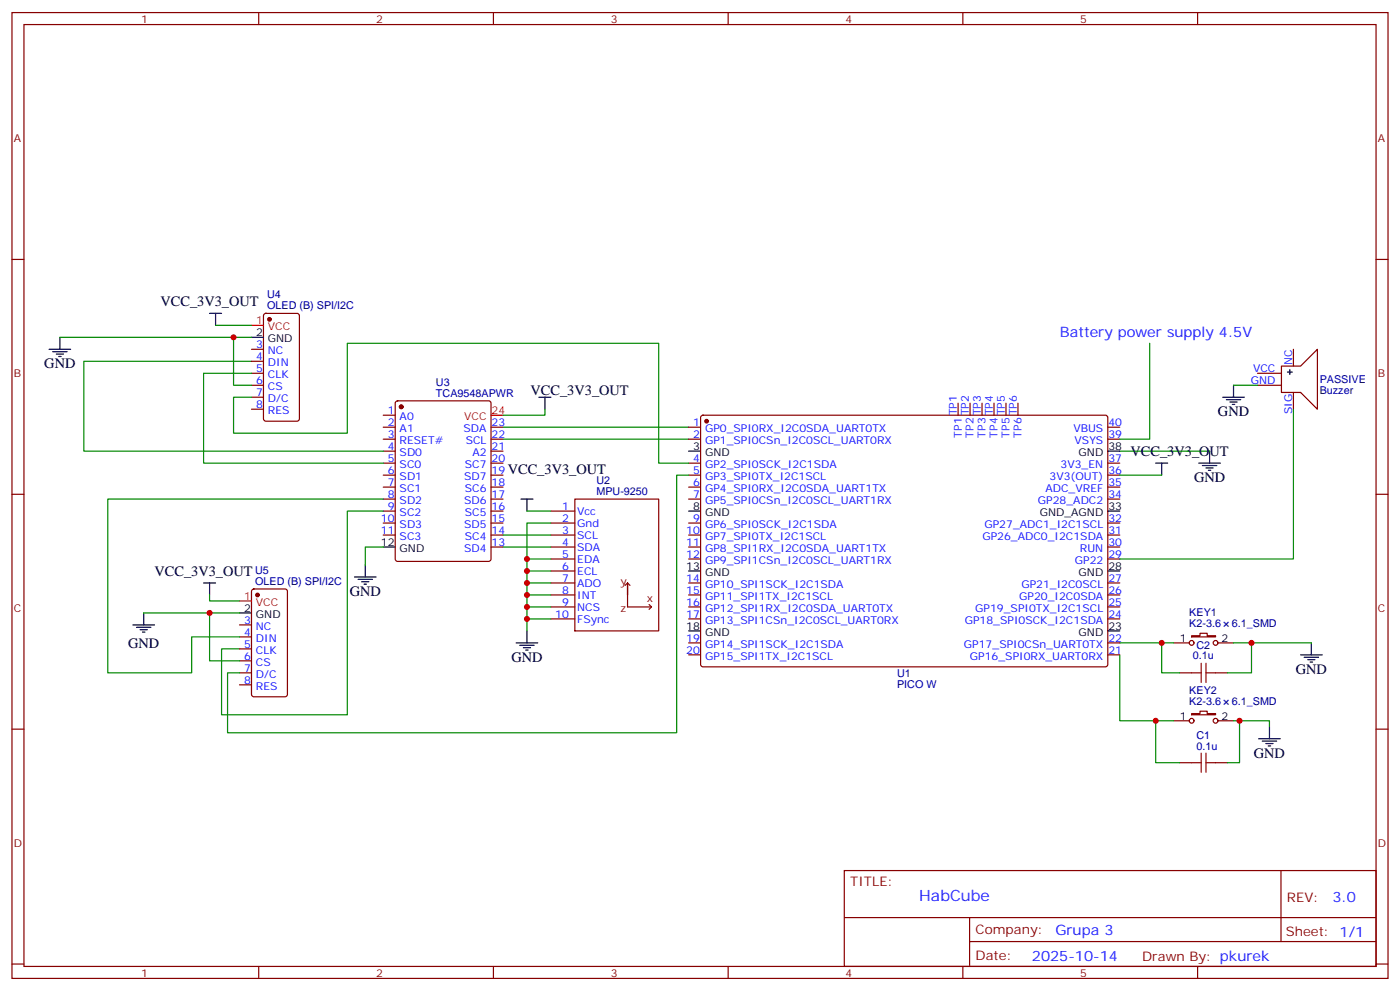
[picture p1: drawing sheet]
<svg xmlns="http://www.w3.org/2000/svg" width="412mm" height="292mm" viewBox="0 0 412 292" stroke-linecap="round" stroke-linejoin="round" font-family="sans-serif">
<g fill="none" stroke="#870000" stroke-width=".35">
<path d="M3.5 3.7h405.4v284.3h-405.4zM7.1 7.2h398.2v277.3h-398.2zM76.2 3.7v3.5M145.3 3.7v3.5M214.5 3.7v3.5M283.6 3.7v3.5M352.8 3.7v3.5M3.5 76.4h3.6M405.3 76.4h3.6M77.8 92.5l.5-.2h9.2l.6 .4 .1 30.6-.5 .6-9.4 .1-.6-.5-.1-30.5zM74.1 109.9h3.5M74.1 113.4h3.5"/>
<path d="M74.1 102.8h3.5M74.1 106.4h3.5M74.1 116.9h3.5M116.7 118.2l.4-.2h26.8l.7 .4v46.2l-.4 .6-27.1 .1-.6-.5-.1-46.1zM282.2 118.7v3.5M285.8 118.7v3.5M289.3 118.7v3.5M292.8 118.7v3.5M296.3 118.7v3.5M299.9 118.7v3.5M370.4 109.9h7.1M370.4 113.4h7.1"/>
<path d="M377.5 107.8h5.6l5-5v17.7l-5-5h-5.6zM381 102.8v5M381 115.5v5M74.1 120.5h3.5M112.9 122.2h3.5M112.9 125.8h3.5M112.9 129.3h3.5M112.9 132.8h3.5M112.9 136.3h3.5M112.9 139.9h3.5M144.6 125.8h3.6M144.6 129.3h3.6"/>
<path d="M144.6 132.8h3.6M144.6 136.3h3.6M144.6 139.9h3.6M202.8 125.8h3.6M202.8 129.3h3.6M202.8 136.3h3.6M202.8 139.9h3.6M206.6 122.4l.5-.2 118.8 .1 .4 .6v73l-.7 .4h-118.8l-.4-.7v-72.7zM326.3 125.8h3.5M326.3 129.3h3.5M326.3 136.3h3.5M326.3 139.9h3.5"/>
<path d="M3.5 145.5h3.6M112.9 150.5h3.5M112.9 154h3.5M112.9 157.5h3.5M112.9 143.4h3.5M112.9 146.9h3.5M144.6 150.5h3.6M144.6 154h3.6M144.6 157.5h3.6M144.6 143.4h3.6M144.6 146.9h3.6M162.3 150.5h7"/>
<path d="M162.3 154h7M162.3 157.5h7M169.3 146.9h24.7v38.8h-24.7zM202.8 154h3.6M202.8 157.5h3.6M202.8 143.4h3.6M202.8 146.9h3.6M326.3 154h3.5M326.3 157.5h3.5M326.3 143.4h3.5M326.3 146.9h3.5M405.3 145.5h3.6"/>
<path d="M74.3 173.6l.5-.2h9.2l.6 .4 .1 30.6-.5 .7h-9.4l-.7-.4v-30.6zM144.6 161h3.6M162.3 161h7M162.3 164.6h7M162.3 168.1h7M162.3 171.6h7M162.3 175.2h7M162.3 178.7h7M184.1 172.3l.8-.7 .7 .7M184.9 175.2v-3.6v7.1h7M191.2 178l.7 .7M191.9 178.7l-.7 .7"/>
<path d="M202.8 161h3.6M202.8 164.6h3.6M202.8 171.6h3.6M202.8 175.2h3.6M202.8 178.7h3.6M326.3 161h3.5M326.3 164.6h3.5M326.3 171.6h3.5M326.3 175.2h3.5M326.3 178.7h3.5M70.6 198.1h3.5M70.6 184h3.5"/>
<path d="M70.6 187.5h3.5M70.6 191h3.5M70.6 194.6h3.5M162.3 182.2h7M202.8 182.2h3.6M202.8 189.3h3.6M202.8 192.8h3.6M326.3 182.2h3.5M326.3 189.3h3.5M326.3 192.8h3.5M345.7 189.3h4.6M347.5 198.1h3.5"/>
<path d="M351 187.1h2.5v-.7h2.1v.7h2.5v.4h-7.1zM358.1 198.1h3.5M358.8 189.3h4.6M3.5 214.7h3.6M70.6 201.6h3.5M345.7 212.2h4.6M351 210.1h2.5v-.7h2.1v.7h2.5v.3h-7.1zM358.8 212.2h4.6M405.3 214.7h3.6M347.5 224.5h3.5M358.1 224.5h3.5M248.7 256.3h156.6v28.2h-156.6z"/>
<path d="M377.3 256.3v20.9M248.7 270.1h156.5M285.6 277.2h119.6M285.6 270.1v14.2M3.5 283.8h3.6M76.2 284.5v3.5M145.3 284.5v3.5M214.5 284.5v3.5M283.6 284.5v3.5M352.8 284.5v3.5M405.3 283.8h3.6"/>
<circle cx="351" cy="189.3" r=".71"/>
<circle cx="358.1" cy="189.3" r=".71"/>
<circle cx="351" cy="212.2" r=".71"/>
<circle cx="358.1" cy="212.2" r=".71"/>
</g>
<g fill="#870000" stroke="#870000" stroke-width=".35">
<circle cx="118.2" cy="119.8" r=".53"/>
<circle cx="79.4" cy="94" r=".53"/>
<circle cx="75.8" cy="175.2" r=".53"/>
<circle cx="208.1" cy="124" r=".53"/>
</g>
<g fill="none" stroke="#000" stroke-width=".35">
<path d="M17.6 99.3v3.5M61.7 92.3h3.6M63.5 92.3v3.5M74.1 99.3h3.5M14.5 102.8h6.3M15.5 103.5h4.3M16.6 104.2h2.1M17.3 105h.7M158.7 116.9h3.6M160.5 116.9v3.6M360.2 116.9h6.3M361.2 117.7h4.3"/>
<path d="M362.3 118.4h2.1M363 119.1h.7M363.4 113.4v3.5M379.2 109.5h1.4M379.9 108.8v1.4M202.8 132.8h3.6M326.3 132.8h3.5M340.4 136.3h3.6M342.2 136.3v3.6M353.1 136.3h6.4M354.2 137.1h4.2M355.2 137.8h2.2"/>
<path d="M356 138.5h.7M356.3 132.8v3.5M153.5 146.9h3.5M155.2 146.9v3.6M202.8 150.5h3.6M326.3 150.5h3.5M60 171.6h3.5M61.7 171.6v3.6M104.4 169.9h6.4M105.5 170.6h4.2M106.5 171.3h2.2M107.2 172h.7"/>
<path d="M107.6 166.3v3.6M112.9 161h3.5M202.8 168.1h3.6M326.3 168.1h3.5M39.2 184h6.3M40.2 184.7h4.2M41.3 185.4h2.1M42 186.1h.7M42.3 180.4v3.6M70.6 180.4h3.5M152 189.3h6.4M153.1 190h4.2"/>
<path d="M154.2 190.7h2.1M154.9 191.4h.7M155.2 185.7v3.6M202.8 185.7h3.6M326.3 185.7h3.5M383.1 192.8h6.4M384.2 193.5h4.2M385.2 194.2h2.1M385.9 194.9h.7M386.3 189.3v3.5M370.8 217.5h6.3M371.8 218.2h4.3"/>
<path d="M372.9 218.9h2.1M373.6 219.6h.7M373.9 214v3.5"/>
</g>
<path d="M74.1 95.8h3.5M144.6 122.2h3.6M70.6 176.9h3.5" fill="none" stroke="#f00" stroke-width=".35"/>
<g fill="none" stroke="#008700" stroke-width=".35">
<path d="M17.6 99.3h56.5M63.5 95.8h10.6M68.8 99.3v14.1h5.3M74.1 106.4h-49.4v26.4h88.2M74.1 109.9h-14.1v26.4h52.9M74.1 116.9h-5.3v10.6h33.5v-26.4h91.7v35.2h8.8M338.7 101.1v28.2h-8.9M363.4 113.4h7M148.2 125.8h54.6M148.2 129.3h54.6M160.5 120.5v1.7h-12.3M202.8 139.9h-3.5v75.8h-132.3v-17.6h3.6"/>
<path d="M329.8 132.8h26.5M329.8 139.9h12.4M381 120.5v44.1h-51.2M112.9 150.5h-10.6v59.9h-37v-19.4h5.3M112.9 146.9h-81.2v51.2h24.7v-10.6h14.2M148.2 157.5h14.1M155.2 150.5h7.1M162.3 154h-7.1v31.7M61.7 175.2v1.7h8.9M112.9 161h-5.3v5.3M148.2 161h14.1M155.2 171.6h7.1"/>
<path d="M155.2 175.2h7.1M155.2 178.7h7.1M155.2 164.6h7.1M155.2 168.1h7.1M42.3 180.4h28.3M61.7 180.4v14.2h8.9M155.2 182.2h7.1M329.8 192.8v19.4h15.9M329.8 189.3h15.9M342.2 189.3v8.8h5.3M363.4 189.3h22.9M368.7 189.3v8.8h-7.1"/>
<path d="M340.4 212.2v12.3h7.1M363.4 212.2h10.5v1.8M365.1 212.2v12.3h-3.5"/>
</g>
<path d="M351 198.1h2.8M353.8 195.3v5.6M355.2 195.3v5.6M355.2 198.1h2.9M351 224.5h2.8M353.8 221.7v5.7M355.2 224.5h2.9M355.2 221.7v5.7" fill="none" stroke="#a10000" stroke-width=".35"/>
<g fill="#c00">
<circle cx="342.2" cy="189.3" r=".88"/>
<circle cx="368.7" cy="189.3" r=".88"/>
<circle cx="68.8" cy="99.3" r=".88"/>
<circle cx="61.7" cy="180.4" r=".88"/>
<circle cx="155.2" cy="171.6" r=".88"/>
<circle cx="155.2" cy="175.2" r=".88"/>
<circle cx="155.2" cy="182.2" r=".88"/>
<circle cx="155.2" cy="178.7" r=".88"/>
<circle cx="365.1" cy="212.2" r=".88"/>
<circle cx="340.4" cy="212.2" r=".88"/>
<circle cx="155.2" cy="164.6" r=".88"/>
<circle cx="155.2" cy="168.1" r=".88"/>
</g>
<text font-size="4.6" fill="#00f" x="270.8" y="265.3">HabCube</text>
<g font-size="4.2">
<text x="47.3" y="90.2">VCC_3V3_OUT</text>
<text x="13.1" y="108.5">GND</text>
<text x="156.3" y="116.2">VCC_3V3_OUT</text>
<text x="358.8" y="122.6">GND</text>
<text x="333" y="134.3">VCC_3V3_OUT</text>
<text x="149.6" y="139.6">VCC_3V3_OUT</text>
<text x="351.7" y="142">GND</text>
<text x="45.5" y="169.6">VCC_3V3_OUT</text>
<text x="103" y="175.5">GND</text>
<text x="37.7" y="190.7">GND</text>
<text x="150.6" y="194.9">GND</text>
<text x="381.7" y="198.4">GND</text>
<text x="369.4" y="223.1">GND</text>
</g>
<g font-size="4.2" fill="#00f">
<text x="312.2" y="99.3">Battery power supply 4.5V</text>
<text x="392.5" y="265.6">3.0</text>
<text x="310.9" y="275.1">Grupa 3</text>
<text x="304" y="282.9">2025-10-14</text>
</g>
<g font-size="3.9" fill="#800">
<text x="250.5" y="260.9">TITLE:</text>
<text x="379.1" y="265.6">REV:</text>
<text x="287.4" y="275.1">Company:</text>
<text x="378.7" y="275.7">Sheet: 1/1</text>
<text x="287.4" y="282.8">Date:</text>
<text x="336.4" y="282.8">Drawn By: pkurek</text>
</g>
<g font-size="3.2" fill="#800">
<text x="41.6" y="6.7">1</text>
<text x="110.8" y="6.7">2</text>
<text x="179.9" y="6.7">3</text>
<text x="249.1" y="6.7">4</text>
<text x="318.2" y="6.7">5</text>
<text x="4.1" y="41.8">A</text>
<text x="405.9" y="41.8">A</text>
<text x="4.1" y="110.9">B</text>
<text x="405.9" y="110.9">B</text>
<text x="182.7" y="172.3">y</text>
<text x="190.5" y="177.3">x</text>
<text x="4.1" y="180.1">C</text>
<text x="182.7" y="180.1">z</text>
<text x="405.9" y="180.1">C</text>
<text x="4.1" y="249.2">D</text>
<text x="405.9" y="249.2">D</text>
<text x="41.6" y="287.5">1</text>
<text x="110.8" y="287.5">2</text>
<text x="179.9" y="287.5">3</text>
<text x="249.1" y="287.5">4</text>
<text x="318.2" y="287.5">5</text>
</g>
<g font-size="3.2" fill="#000080">
<text x="78.7" y="87.9">U4</text>
<text x="78.7" y="91.1">OLED (B) SPI/I2C</text>
<text x="128.4" y="113.8">U3</text>
<text x="388.8" y="112.8">PASSIVE</text>
<text x="128.4" y="116.9">TCA9548APWR</text>
<text x="388.8" y="116">Buzzer</text>
<text x="175.7" y="142.5">U2</text>
<text x="175.7" y="145.7">MPU-9250</text>
<text x="75.2" y="172.2">OLED (B) SPI/I2C</text>
<text x="75.2" y="169">U5</text>
<text x="350.3" y="184.5">K2-3.6</text>
<text x="350.3" y="181.3">KEY1</text>
<text x="362.9" y="184.5">6.1_SMD</text>
<text x="352.4" y="191.1">C2</text>
<text x="351.3" y="193.9">0.1u</text>
<text x="264.2" y="202.6">PICO W</text>
<text x="264.2" y="199.4">U1</text>
<text x="350.3" y="207.4">K2-3.6</text>
<text x="350.3" y="204.3">KEY2</text>
<text x="362.9" y="207.4">6.1_SMD</text>
<text x="352.4" y="220.7">0.1u</text>
<text x="352.4" y="217.6">C1</text>
</g>
<g font-size="3.2" fill="#f00">
<text x="75.4" y="95.4">1</text>
<text x="78.9" y="97.2">VCC</text>
<text x="136.7" y="123.6">VCC</text>
<text x="144.8" y="121.9">24</text>
<text x="71.9" y="176.6">1</text>
<text x="75.4" y="178.3">VCC</text>
</g>
<g font-size="3.2">
<text x="75.4" y="99">2</text>
<text x="78.9" y="100.7">GND</text>
<text x="204.2" y="132.5">3</text>
<text x="207.7" y="134.2">GND</text>
<text x="317.7" y="134.2">GND</text>
<text x="326.5" y="132.5">38</text>
<text x="204.2" y="150.1">8</text>
<text x="207.7" y="151.9">GND</text>
<text x="306.3" y="151.9">GND_AGND</text>
<text x="326.5" y="150.1">33</text>
<text x="112.2" y="160.7">12</text>
<text x="117.7" y="162.5">GND</text>
<text x="202.2" y="167.7">13</text>
<text x="326.5" y="167.7">28</text>
<text x="207.7" y="169.5">GND</text>
<text x="317.7" y="169.5">GND</text>
<text x="71.9" y="180.1">2</text>
<text x="75.4" y="181.9">GND</text>
<text x="202.2" y="185.4">18</text>
<text x="326.5" y="185.4">23</text>
<text x="207.7" y="187.1">GND</text>
<text x="317.7" y="187.1">GND</text>
<text x="347.6" y="188.9">1</text>
<text x="359.8" y="188.9">2</text>
<text x="347.6" y="211.8">1</text>
<text x="359.8" y="211.8">2</text>
</g>
<g font-size="3.2" fill="#00f">
<text x="75.4" y="102.5">3</text>
<text x="75.4" y="106">4</text>
<text x="78.9" y="104.2">NC</text>
<text x="78.9" y="107.8">DIN</text>
<text x="380.6" y="107.4" transform="rotate(-90 380.6 107.4)">NC</text>
<text x="75.4" y="109.5">5</text>
<text x="75.4" y="113.1">6</text>
<text x="78.9" y="111.3">CLK</text>
<text x="368.4" y="113.1">GND</text>
<text x="369.1" y="109.5">VCC</text>
<text x="75.4" y="116.6">7</text>
<text x="78.9" y="114.8">CS</text>
<text x="78.9" y="118.4">D/C</text>
<text x="75.4" y="120.1">8</text>
<text x="78.9" y="121.9">RES</text>
<text x="114.2" y="121.9">1</text>
<text x="114.2" y="125.4">2</text>
<text x="117.7" y="123.6">A0</text>
<text x="144.8" y="125.4">23</text>
<text x="204.2" y="125.4">1</text>
<text x="281.9" y="122.2" transform="rotate(-90 281.9 122.2)">TP1</text>
<text x="285.4" y="122.2" transform="rotate(-90 285.4 122.2)">TP2</text>
<text x="288.9" y="122.2" transform="rotate(-90 288.9 122.2)">TP3</text>
<text x="292.5" y="122.2" transform="rotate(-90 292.5 122.2)">TP4</text>
<text x="296" y="122.2" transform="rotate(-90 296 122.2)">TP5</text>
<text x="299.5" y="122.2" transform="rotate(-90 299.5 122.2)">TP6</text>
<text x="326.5" y="125.4">40</text>
<text x="380.6" y="121.8" transform="rotate(-90 380.6 121.8)">SIG</text>
<text x="114.2" y="128.9">3</text>
<text x="117.7" y="127.2">A1</text>
<text x="117.7" y="130.7">RESET#</text>
<text x="136.6" y="127.2">SDA</text>
<text x="137.2" y="130.7">SCL</text>
<text x="144.8" y="128.9">22</text>
<text x="204.2" y="128.9">2</text>
<text x="207.7" y="127.2">GP0_SPI0RX_I2C0SDA_UART0TX</text>
<text x="207.7" y="130.7">GP1_SPI0CSn_I2C0SCL_UART0RX</text>
<text x="283.3" y="128.8" transform="rotate(-90 283.3 128.8)">TP1</text>
<text x="286.8" y="128.8" transform="rotate(-90 286.8 128.8)">TP2</text>
<text x="290.3" y="128.8" transform="rotate(-90 290.3 128.8)">TP3</text>
<text x="293.9" y="128.8" transform="rotate(-90 293.9 128.8)">TP4</text>
<text x="297.4" y="128.8" transform="rotate(-90 297.4 128.8)">TP5</text>
<text x="300.9" y="128.8" transform="rotate(-90 300.9 128.8)">TP6</text>
<text x="316.2" y="127.2">VBUS</text>
<text x="316.6" y="130.7">VSYS</text>
<text x="326.5" y="128.9">39</text>
<text x="114.2" y="132.5">4</text>
<text x="114.2" y="136">5</text>
<text x="117.7" y="134.2">SD0</text>
<text x="117.7" y="137.8">SC0</text>
<text x="136.9" y="137.8">SC7</text>
<text x="139.1" y="134.2">A2</text>
<text x="144.8" y="136">20</text>
<text x="144.8" y="132.5">21</text>
<text x="204.2" y="136">4</text>
<text x="207.7" y="137.8">GP2_SPI0SCK_I2C1SDA</text>
<text x="312.4" y="137.8">3V3_EN</text>
<text x="326.5" y="136">37</text>
<text x="114.2" y="139.5">6</text>
<text x="114.2" y="143.1">7</text>
<text x="117.7" y="141.3">SD1</text>
<text x="136.7" y="141.3">SD7</text>
<text x="144.8" y="143.1">18</text>
<text x="144.8" y="139.5">19</text>
<text x="204.2" y="139.5">5</text>
<text x="204.2" y="143.1">6</text>
<text x="207.7" y="141.3">GP3_SPI0TX_I2C1SCL</text>
<text x="309.2" y="141.3">3V3(OUT)</text>
<text x="326.5" y="143.1">35</text>
<text x="326.5" y="139.5">36</text>
<text x="114.2" y="146.6">8</text>
<text x="117.7" y="144.8">SC1</text>
<text x="117.7" y="148.3">SD2</text>
<text x="136.7" y="148.3">SD6</text>
<text x="136.9" y="144.8">SC6</text>
<text x="144.8" y="146.6">17</text>
<text x="204.2" y="146.6">7</text>
<text x="207.7" y="144.8">GP4_SPI0RX_I2C0SDA_UART1TX</text>
<text x="207.7" y="148.3">GP5_SPI0CSn_I2C0SCL_UART1RX</text>
<text x="305.7" y="148.3">GP28_ADC2</text>
<text x="308" y="144.8">ADC_VREF</text>
<text x="326.5" y="146.6">34</text>
<text x="112.2" y="153.6">10</text>
<text x="114.2" y="150.1">9</text>
<text x="117.7" y="151.9">SC2</text>
<text x="117.7" y="155.4">SD3</text>
<text x="136.7" y="155.4">SD5</text>
<text x="136.9" y="151.9">SC5</text>
<text x="144.8" y="153.6">15</text>
<text x="144.8" y="150.1">16</text>
<text x="165.6" y="150.1">1</text>
<text x="165.6" y="153.6">2</text>
<text x="170" y="151.5">Vcc</text>
<text x="170" y="155">Gnd</text>
<text x="204.2" y="153.6">9</text>
<text x="207.7" y="155.4">GP6_SPI0SCK_I2C1SDA</text>
<text x="290" y="155.4">GP27_ADC1_I2C1SCL</text>
<text x="326.5" y="153.6">32</text>
<text x="112.2" y="157.2">11</text>
<text x="117.7" y="158.9">SC3</text>
<text x="136.9" y="158.9">SC4</text>
<text x="144.8" y="160.7">13</text>
<text x="144.8" y="157.2">14</text>
<text x="165.6" y="157.2">3</text>
<text x="165.6" y="160.7">4</text>
<text x="170" y="158.6">SCL</text>
<text x="202.2" y="157.2">10</text>
<text x="202.2" y="160.7">11</text>
<text x="207.7" y="158.9">GP7_SPI0TX_I2C1SCL</text>
<text x="289.4" y="158.9">GP26_ADC0_I2C1SDA</text>
<text x="326.5" y="160.7">30</text>
<text x="326.5" y="157.2">31</text>
<text x="136.7" y="162.5">SD4</text>
<text x="165.6" y="164.2">5</text>
<text x="165.6" y="167.7">6</text>
<text x="170" y="162.1">SDA</text>
<text x="170" y="165.6">EDA</text>
<text x="202.2" y="164.2">12</text>
<text x="207.7" y="162.5">GP8_SPI1RX_I2C0SDA_UART1TX</text>
<text x="207.7" y="166">GP9_SPI1CSn_I2C0SCL_UART1RX</text>
<text x="316.6" y="166">GP22</text>
<text x="318.1" y="162.5">RUN</text>
<text x="326.5" y="164.2">29</text>
<text x="165.6" y="171.3">7</text>
<text x="170" y="169.2">ECL</text>
<text x="170" y="172.7">ADO</text>
<text x="202.2" y="171.3">14</text>
<text x="207.7" y="173">GP10_SPI1SCK_I2C1SDA</text>
<text x="300.9" y="173">GP21_I2C0SCL</text>
<text x="326.5" y="171.3">27</text>
<text x="165.6" y="174.8">8</text>
<text x="165.6" y="178.3">9</text>
<text x="170" y="176.2">INT</text>
<text x="170" y="179.7">NCS</text>
<text x="202.2" y="174.8">15</text>
<text x="202.2" y="178.3">16</text>
<text x="207.7" y="176.6">GP11_SPI1TX_I2C1SCL</text>
<text x="300.2" y="176.6">GP20_I2C0SDA</text>
<text x="326.5" y="178.3">25</text>
<text x="326.5" y="174.8">26</text>
<text x="71.9" y="183.6">3</text>
<text x="75.4" y="185.4">NC</text>
<text x="163.5" y="181.9">10</text>
<text x="170" y="183.3">FSync</text>
<text x="202.2" y="181.9">17</text>
<text x="207.7" y="180.1">GP12_SPI1RX_I2C0SDA_UART0TX</text>
<text x="207.7" y="183.6">GP13_SPI1CSn_I2C0SCL_UART0RX</text>
<text x="284.2" y="183.6">GP18_SPI0SCK_I2C1SDA</text>
<text x="287.3" y="180.1">GP19_SPI0TX_I2C1SCL</text>
<text x="326.5" y="181.9">24</text>
<text x="71.9" y="187.1">4</text>
<text x="71.9" y="190.7">5</text>
<text x="75.4" y="188.9">DIN</text>
<text x="202.2" y="188.9">19</text>
<text x="207.7" y="190.7">GP14_SPI1SCK_I2C1SDA</text>
<text x="284" y="190.7">GP17_SPI0CSn_UART0TX</text>
<text x="326.5" y="188.9">22</text>
<text x="71.9" y="194.2">6</text>
<text x="71.9" y="197.7">7</text>
<text x="75.4" y="192.4">CLK</text>
<text x="75.4" y="196">CS</text>
<text x="202.2" y="192.4">20</text>
<text x="207.7" y="194.2">GP15_SPI1TX_I2C1SCL</text>
<text x="285.7" y="194.2">GP16_SPI0RX_UART0RX</text>
<text x="326.5" y="192.4">21</text>
<text x="71.9" y="201.3">8</text>
<text x="75.4" y="199.5">D/C</text>
<text x="75.4" y="203">RES</text>
</g>
</svg>
